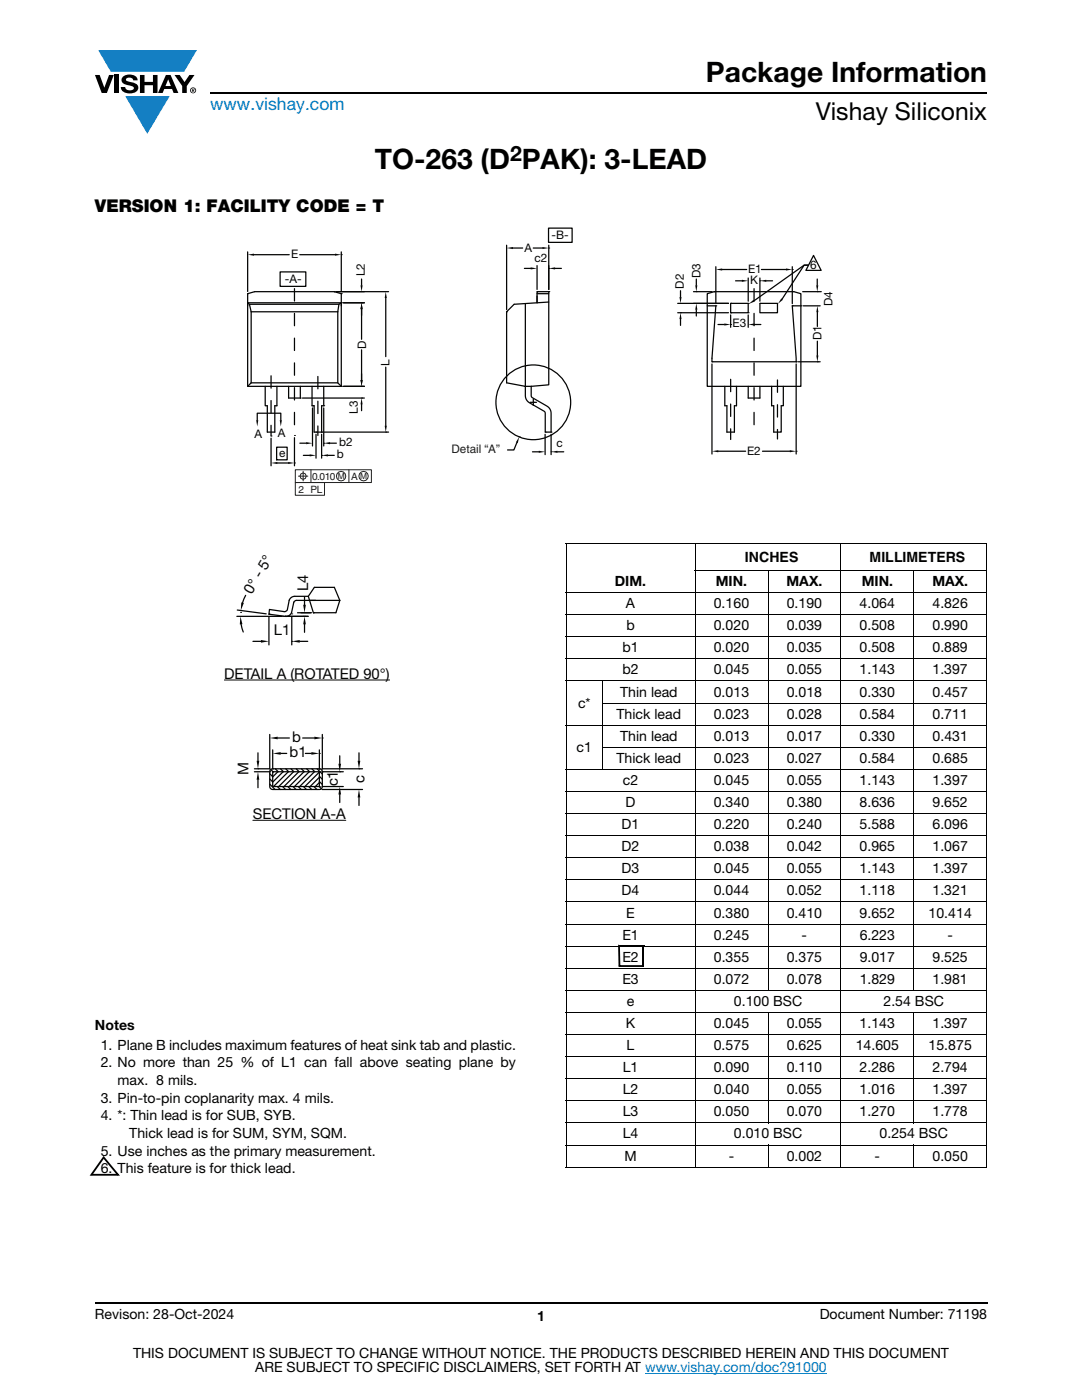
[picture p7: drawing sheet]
<svg xmlns="http://www.w3.org/2000/svg" width="216mm" height="279mm" viewBox="0 0 216 279" stroke-linecap="round" stroke-linejoin="round" font-family="sans-serif">
<g fill="#147fc3">
<path d="M19.6 10h19.7l-2.6 4.3h-1.1h-13.5z"/>
<path d="M25 19.2h8.9l-4.5 7.5z"/>
</g>
<g fill="#000">
<path d="M18.9 15h1l.9 2.5 1-2.5h.9l-1.4 3.6h-1zM22.9 15h.9v3.6h-.9zM24.6 15.3a2.1 2.1 0 0 1 2.8 .3l.1 .4h-.9a.79 .79 0 0 0-.7-.5 .79 .79 0 0 0-.8 .4l.3 .3 1 .2a1.08 1.08 0 0 1 1.2 1.1 1.08 1.08 0 0 1-1.1 1.1 1.73 1.73 0 0 1-2.4-1.2h.9a.96 .96 0 0 0 .8 .6 .96 .96 0 0 0 .9-.4 1.31 1.31 0 0 0-1.2-.6 1.03 1.03 0 0 1-1.1-.6 1.03 1.03 0 0 1 .2-1.1zM27.9 15h.9v1.3h1.7v-1.3h.9v3.6h-.9v-1.6h-1.7v1.6h-.9zM34.8 15h1.1l.9 1.4 1-1.4h1l-1.5 2.2v1.4h-.9v-1.4z"/>
<path d="M33.6 15.8l.5 1.4h-1.1zM33.1 15l-1.6 3.6h1l.3-.8h1.5l.3 .8h1l-1.6-3.6z"/>
<path d="M38.4 17.8h.2v.2h-.2zM38.3 17.7v.7h.1v-.3l.4 .3-.2-.3 .2-.2-.1-.2z"/>
<path d="M38.1 18a.46 .46 0 0 1 .9 0 .46 .46 0 0 1-.9 0zM37.9 18a.6 .6 0 0 0 1.2 0 .6 .6 0 0 0-1.2 0z"/>
</g>
<path d="M42 18.6h155M18.9 260h178.1" fill="none" stroke="#000" stroke-width=".36"/>
<path d="M128.7 274h36.3" fill="none" stroke="#007ec4" stroke-width=".2"/>
<g fill="none" stroke="#040503" stroke-width=".25">
<path d="M55.9 54.3h5.1v2.9h-5.1zM107.2 59.1v1.3v-2.2h2.3v18.6l-3.5 .3 .1 2.2 3.3 1.9 .5 .7 .1 4.3h-1.2v-3.9l-3.6-2.3-.3-.8-.1-2.1-3.7-.7v-14.2l1.5-1.5 6.9-.4M107.2 58.6h2.3M109.5 45.5h4.7v2.9h-4.7zM142.5 58.2l-1.4 .4v18.5h18.7v-18.5l-1.4-.4M49.4 60.4h18.7v16.7h-18.7zM49.4 60.4l.4 .3 .3 1.5M49.8 60.7h17.8M50.1 76.4h17.3l.7 .7M50.1 62.2v14.2M50.1 62.2h17.3M50.1 76.4l-.7 .7"/>
<path d="M57.6 79.4h2.3M67.4 62.2v14.2M68.1 60.4l-.5 .3-.2 1.5M104.8 60.6v16.5M149.3 79.4h2.3M159.3 72.2h4.4M160.3 61h3.4M163.1 62.3v2.8M163.1 68.1v2.8"/>
<circle cx="106.4" cy="80.3" r="7.5"/>
</g>
<g fill="#040503">
<path d="M163.1 61l.2 1.3h-.4z"/>
<path d="M162.9 70.9h.4l-.2 1.3z"/>
</g>
<path d="M158.9 72.2h.1M159.8 61h.1M163.1 72.2h.1" fill="none" stroke="#040503" stroke-width=".2"/>
<g fill="#040503">
<path d="M51.1 83.9h.4l-.2 1.2z"/>
<path d="M55.8 83.9h.4l-.2 1.2z"/>
</g>
<path d="M51.3 83.9v-1.4h4.7v1.4M54.1 87.4v5.6M55.3 92.4h2.2M58.8 87.3v5.7" fill="none" stroke="#040503" stroke-width=".25"/>
<g fill="#040503">
<path d="M54.1 92.4l1.2-.2v.4z"/>
<path d="M57.5 92.2l1.3 .2-1.3 .2z"/>
</g>
<path d="M55.2 89.2h2.1v2.6h-2.1zM59.8 88.4h1.3M62.4 81.4v7.6M64.6 81.4v7.6M65.9 88.4h1.2" fill="none" stroke="#040503" stroke-width=".25"/>
<path d="M54.1 87h.1M58.8 86.9h.1M58.8 92.4h.1" fill="none" stroke="#040503" stroke-width=".2"/>
<g fill="#040503">
<path d="M61.1 88.2l1.3 .2-1.3 .3z"/>
<path d="M64.6 88.4l1.3-.2v.5z"/>
</g>
<path d="M62.4 81h.1M64.6 81h.1M64.6 88.4h.1" fill="none" stroke="#040503" stroke-width=".2"/>
<path d="M60.5 90.9h1.3M63.1 86.7v4.7M64.2 86.7v4.7M65.4 90.9h1.3" fill="none" stroke="#040503" stroke-width=".25"/>
<g fill="#040503">
<path d="M61.8 90.7l1.3 .2-1.3 .2z"/>
<path d="M64.2 90.9l1.2-.2v.4z"/>
</g>
<path d="M63.1 86.2h.1M64.2 86.2h.1M64.2 90.9h.1" fill="none" stroke="#040503" stroke-width=".2"/>
<path d="M49.4 50.3v7.9M50.7 50.8h7M59.8 50.8h7M68.1 50.3v7.9" fill="none" stroke="#040503" stroke-width=".25"/>
<g fill="#040503">
<path d="M49.4 50.8l1.3-.2v.4z"/>
<path d="M66.8 50.6l1.3 .2-1.3 .2z"/>
</g>
<path d="M49.4 58.6h.1M68.1 58.6h.1M68.1 50.8h.1" fill="none" stroke="#040503" stroke-width=".2"/>
<path d="M101.1 48.9v12.9M102.4 49.5h1.9M106.4 49.5h1.8M109.5 48.9v8.9" fill="none" stroke="#040503" stroke-width=".25"/>
<g fill="#040503">
<path d="M101.1 49.5l1.3-.2v.4z"/>
<path d="M108.2 49.3l1.3 .2-1.3 .2z"/>
</g>
<path d="M109.5 58.2h.1M109.5 49.5h.1M101.1 62.2h.1" fill="none" stroke="#040503" stroke-width=".2"/>
<path d="M104.6 53.6h1.3M107.2 53v4.8M109.5 53v4.8M110.8 53.6h1.2" fill="none" stroke="#040503" stroke-width=".25"/>
<g fill="#040503">
<path d="M105.9 53.4l1.3 .2-1.3 .2z"/>
<path d="M109.5 53.6l1.3-.2v.4z"/>
</g>
<path d="M107.2 58.2h.1M109.5 58.2h.1M109.5 53.6h.1" fill="none" stroke="#040503" stroke-width=".2"/>
<path d="M106.2 90.2h1.3M108.8 86.7v4M110 86.7v4M111.2 90.2h1.3" fill="none" stroke="#040503" stroke-width=".25"/>
<g fill="#040503">
<path d="M107.5 90l1.3 .2-1.3 .2z"/>
<path d="M110 90.2l1.2-.2v.4z"/>
</g>
<path d="M108.8 86.2h.1M110 86.2h.1M110 90.2h.1" fill="none" stroke="#040503" stroke-width=".2"/>
<path d="M67.1 58.2h5.6M72.1 55.7v1.2M68.5 60.4h4.2M72.1 61.7v1.3" fill="none" stroke="#040503" stroke-width=".25"/>
<g fill="#040503">
<path d="M71.9 56.9h.5l-.3 1.3z"/>
<path d="M72.1 60.4l.3 1.3h-.5z"/>
</g>
<path d="M66.7 58.2h.1M68.1 60.4h.1M72.1 60.4h.1" fill="none" stroke="#040503" stroke-width=".2"/>
<path d="M68.5 60.4h4.2M68.5 77.1h4.2M72.1 61.7v6M72.1 69.8v6" fill="none" stroke="#040503" stroke-width=".25"/>
<g fill="#040503">
<path d="M72.1 60.4l.3 1.3h-.5z"/>
<path d="M71.9 75.8h.5l-.3 1.3z"/>
</g>
<path d="M68.1 60.4h.1M68.1 77.1h.1M72.1 77.1h.1" fill="none" stroke="#040503" stroke-width=".2"/>
<path d="M60.4 79.4h12.3M68.5 77.1h4.2M72.1 74.6v1.2M72.1 80.7v1.3" fill="none" stroke="#040503" stroke-width=".25"/>
<g fill="#040503">
<path d="M71.9 75.8h.5l-.3 1.3z"/>
<path d="M72.1 79.4l.3 1.3h-.5z"/>
</g>
<path d="M59.9 79.4h.1M68.1 77.1h.1M72.1 79.4h.1" fill="none" stroke="#040503" stroke-width=".2"/>
<path d="M67.1 58.2h10.4M77 59.5v11.7M77 73.3v11.7M64.6 86.2h12.9" fill="none" stroke="#040503" stroke-width=".25"/>
<g fill="#040503">
<path d="M77 58.2l.2 1.3h-.4z"/>
<path d="M76.8 85h.4l-.2 1.2z"/>
</g>
<path d="M66.7 58.2h.1M64.2 86.2h.1M77 86.2h.1" fill="none" stroke="#040503" stroke-width=".2"/>
<path d="M103.1 88.4l-.6 1.4h-1.2" fill="none" stroke="#040503" stroke-width=".25"/>
<path d="M103.6 87.2l-.3 1.2-.4-.1z" fill="#040503"/>
<g fill="none" stroke="#040503" stroke-width=".25">
<path d="M142.5 58.2h15.9M142.8 53.2v7.4M144.1 53.8h4.9M151.9 53.8h4.9M158.1 53.2v7.4M49.4 61v-2.4l1.4-.4h15.9l1.4 .4v2.4M52.9 77.1v3.9h.4v5.2h1.5v-5.2h.5v-3.9M57.6 77.1v2.3M59.9 77.1v2.3M62.3 77.1v3.9h.4v5.2h1.5M64.6 77.1v3.9h-.4v5.2M104.8 77.1h1.2"/>
<path d="M106.4 79.7v1.2M141.1 61h1.7l-.7 11.2h16.8l-.8-11.2h1.7M144.6 77.1v3.9h.4v5.2h1.5v-5.2h.5v-3.9M149.3 77.1v2.3M151.6 77.1v2.3M154 77.1v3.9h.4v5.2h1.5v-5.2h.4v-3.9M105.8 80.3h1.2"/>
</g>
<path d="M103.6 87.2h.1M106.4 80.3h.1" fill="none" stroke="#040503" stroke-width=".2"/>
<path d="M58.8 57.6v29.3M150.5 57.6v29.3M54.1 75v12M63.4 75.1v11.8M145.8 75.7v12M155.1 75.8v11.8" fill="none" stroke="#040503" stroke-width=".25" stroke-dasharray="2.5 2.5"/>
<g fill="#040503">
<path d="M142.8 53.8l1.3-.2v.4z"/>
<path d="M156.8 53.6l1.3 .2-1.3 .2z"/>
</g>
<path d="M158.1 53.8h.1M142.8 61h.1M158.1 61h.1" fill="none" stroke="#040503" stroke-width=".2"/>
<path d="M142.1 72.6v18M158.9 72.6v18M143.3 90.1h5.5M152.1 90.1h5.5" fill="none" stroke="#040503" stroke-width=".25"/>
<g fill="#040503">
<path d="M142.1 90.1l1.2-.3v.5z"/>
<path d="M157.6 89.8l1.3 .3-1.3 .2z"/>
</g>
<path d="M142.1 72.2h.1M158.9 72.2h.1M158.9 90.1h.1" fill="none" stroke="#040503" stroke-width=".2"/>
<path d="M146.8 56h1.2M149.3 55.5v4.6M151.6 55.5v4.6M152.9 56h1.3M145.8 60.5h3.5v1.9h-3.5zM151.6 60.5h3.5v1.9h-3.5z" fill="none" stroke="#040503" stroke-width=".25"/>
<g fill="#040503">
<path d="M148 55.8l1.3 .2-1.3 .3z"/>
<path d="M151.6 56l1.3-.2v.5z"/>
</g>
<path d="M151.6 56h.1M149.3 60.5h.1M151.6 60.5h.1" fill="none" stroke="#040503" stroke-width=".2"/>
<path d="M143.3 64.8h1.2M145.8 62.9v2.4M149.3 62.9v2.4M150.6 64.8h1.2" fill="none" stroke="#040503" stroke-width=".25"/>
<g fill="#040503">
<path d="M149.3 64.8l1.3-.2v.4z"/>
<path d="M144.5 64.6l1.3 .2-1.3 .2z"/>
</g>
<path d="M145.8 62.4h.1M145.8 64.8h.1M149.3 62.4h.1" fill="none" stroke="#040503" stroke-width=".2"/>
<path d="M135.8 58v1.3M135.2 60.5h10.2M135.2 62.4h10.2M135.8 63.7v1.2" fill="none" stroke="#040503" stroke-width=".25"/>
<g fill="#040503">
<path d="M135.8 62.4l.2 1.3h-.4z"/>
<path d="M135.6 59.3h.4l-.2 1.2z"/>
</g>
<path d="M135.8 62.4h.1M145.8 60.5h.1M145.8 62.4h.1" fill="none" stroke="#040503" stroke-width=".2"/>
<path d="M138.4 58.2h3.7M138.9 55.7v1.2M138.4 60.5h7M138.9 61.8v1.3" fill="none" stroke="#040503" stroke-width=".25"/>
<g fill="#040503">
<path d="M138.9 60.5l.3 1.3h-.5z"/>
<path d="M138.7 56.9h.5l-.3 1.3z"/>
</g>
<path d="M138.9 58.2h.1M142.5 58.2h.1M145.8 60.5h.1" fill="none" stroke="#040503" stroke-width=".2"/>
<path d="M160.2 58.2h3.7M163.1 55.7v1.2" fill="none" stroke="#040503" stroke-width=".25"/>
<path d="M162.9 56.9h.4l-.2 1.3z" fill="#040503"/>
<path d="M163.1 58.2h.1" fill="none" stroke="#040503" stroke-width=".2"/>
<path d="M149.4 60.7l.9-.9 .3 .4z" fill="#040503"/>
<path d="M161.3 52.9h-.8l-10.1 7.1" fill="none" stroke="#040503" stroke-width=".25"/>
<path d="M155.9 59.6l.3 .2-1 .8z" fill="#040503"/>
<g fill="none" stroke="#040503" stroke-width=".25">
<path d="M161.3 52.9h-.8l-4.4 6.8M162.3 51l1.6 3h-3.1zM61.5 119h-2.7a1.18 1.18 0 0 0-1.1 .8l-.4 1.9-.3 .3-3.2-.4-.1 1 3.2 .4a1.18 1.18 0 0 0 1.3-.8l.4-2 .3-.3 8.9-.1M61.5 119l1.2-1.8h4l1.1 2.6M61.5 119l1 3.3h4.5l.8-2.5M50.5 128h1.6M53.7 123.1v5.6M57.3 123h4.2M58.2 123.1v5.6M59.4 122.3h2.8M59.8 128h1.6M53.8 156.5l1.1 1.1"/>
<path d="M53.8 154.4l.6 .6M53.8 155.5l.6 .5M54 153.6l.5 .4M54.1 153.5l9.7-.1 .5 .5v3.2l-.2 .4-.4 .1h-9.4l-.4-.3-.1-.3v-3zM54.4 154h9.3v3h-9.3zM54.9 153.4l.6 .6M55.3 157l.6 .6M55.4 154l-1 1M56 153.4l.6 .6M56.4 157l.6 .6M56.5 154l-2.1 2.1M57 153.4l.6 .6"/>
<path d="M57.4 157l.6 .6M57.5 154l-2.9 3M58.1 153.4l.5 .6M58.5 157l.6 .6M58.6 154l-3 3M59.1 153.4l.6 .6M59.5 157l.6 .6M59.6 154l-2.9 3M60.1 153.4l.6 .6M60.6 157l.5 .6M60.7 154l-3 3M61.2 153.4l.6 .6"/>
<path d="M61.6 157l.6 .6M61.7 154l-2.9 3M62.2 153.4l.6 .6M62.6 157l.6 .6M62.7 154l-2.9 3M63.3 153.4l1 1.1M63.7 157l.4 .4M63.7 156l.6 .6M63.7 154.9l.6 .6M63.7 156.2l-.8 .8M63.7 155.1l-1.8 1.9M63.7 154.1l-2.9 2.9"/>
</g>
<g fill="none" stroke="#231f20" stroke-width=".2">
<path d="M58.9 93.8h15.2v2.5h-15.2zM58.9 96.3h.1M58.9 96.3h5.9v2.5h-5.9zM59.6 95h1.8M60.5 94.1v1.9M62 93.8v2.5M69.6 93.8v2.5"/>
<circle cx="60.5" cy="95" r=".63"/>
<circle cx="68.1" cy="95" r=".94"/>
<circle cx="72.5" cy="95" r=".94"/>
</g>
<path d="M44.7 135.7h33.1zM56.9 123h.1M60.4 123h.1M62.5 122.3h.1M50.5 163.7h18.5z" fill="none" stroke="#040503" stroke-width=".2"/>
<g fill="#040503">
<path d="M52.1 127.7l1.6 .3-1.6 .3z"/>
<path d="M58.2 128l1.6-.3v.6z"/>
</g>
<path d="M53.7 122.6h.1M58.2 122.5h.1M58.2 128h.1" fill="none" stroke="#040503" stroke-width=".2"/>
<path d="M60.8 119.1v1.6M57.1 123h4.4M60.1 122.3h1.9M60.8 124.6v1.6" fill="none" stroke="#040503" stroke-width=".25"/>
<g fill="#040503">
<path d="M60.5 120.7h.5l-.2 1.6z"/>
<path d="M60.8 123l.2 1.6h-.5z"/>
</g>
<path d="M56.5 123h.1M60.8 123h.1M62.5 122.3h.1" fill="none" stroke="#040503" stroke-width=".2"/>
<path d="M49 118.8l-.6 1.5M47.3 123h9M47.3 121.7l5.8 .8M48.1 124.6l.4 1.5" fill="none" stroke="#040503" stroke-width=".25"/>
<g fill="#040503">
<path d="M48.1 120.2l.6 .1-.7 1.5z"/>
<path d="M48 123l.4 1.6h-.6z"/>
</g>
<path d="M48 122.2h.1M53.7 122.6h.1M56.9 123h.1" fill="none" stroke="#040503" stroke-width=".2"/>
<path d="M50.8 153.4h3M50.8 154h3.1M51.5 150.2v1.6M51.5 155.6v1.6" fill="none" stroke="#040503" stroke-width=".25"/>
<g fill="#040503">
<path d="M51.5 154l.2 1.6h-.5z"/>
<path d="M51.2 151.8h.5l-.2 1.6z"/>
</g>
<path d="M51.5 153.4h.1M54.4 153.4h.1M54.4 154h.1" fill="none" stroke="#040503" stroke-width=".2"/>
<path d="M64.3 157h4.2M64.3 154h4.2M67.8 150.8v1.6M67.8 158.6v1.6" fill="none" stroke="#040503" stroke-width=".25"/>
<g fill="#040503">
<path d="M67.8 157l.3 1.6h-.6z"/>
<path d="M67.5 152.4h.6l-.3 1.6z"/>
</g>
<path d="M63.7 157h.1M63.7 154h.1M67.8 154h.1" fill="none" stroke="#040503" stroke-width=".2"/>
<path d="M64.3 153.4h8M64.3 157.6h8M71.6 150.2v1.6M71.6 159.2v1.5" fill="none" stroke="#040503" stroke-width=".25"/>
<g fill="#040503">
<path d="M71.6 157.6l.3 1.6h-.5z"/>
<path d="M71.4 151.8h.5l-.3 1.6z"/>
</g>
<path d="M63.7 153.4h.1M63.7 157.6h.1M71.6 153.4h.1" fill="none" stroke="#040503" stroke-width=".2"/>
<path d="M54.4 149.7v3.8M56 150.4h1.2M60.9 150.4h1.2M63.7 149.7v3.8" fill="none" stroke="#040503" stroke-width=".25"/>
<g fill="#040503">
<path d="M54.4 150.4l1.6-.3v.5z"/>
<path d="M62.1 150.1l1.6 .3-1.6 .2z"/>
</g>
<path d="M54.4 154h.1M63.7 154.1h.1M63.7 150.4h.1" fill="none" stroke="#040503" stroke-width=".2"/>
<path d="M53.8 146.6v6.9M55.4 147.3h2.3M60.4 147.3h2.3M64.3 146.6v6.9" fill="none" stroke="#040503" stroke-width=".25"/>
<g fill="#040503">
<path d="M53.8 147.3l1.6-.3v.6z"/>
<path d="M62.7 147l1.6 .3-1.6 .3z"/>
</g>
<path d="M53.8 154h.1M64.3 154h.1M64.3 147.3h.1" fill="none" stroke="#040503" stroke-width=".2"/>
<g fill="none" stroke="#000" stroke-width=".2">
<path d="M112.9 108.5h84.1M112.9 118.3h84.1M112.9 108.6v9.6M112.9 118.3v114.5M138.6 113.9h58.4M138.7 108.4v124.6M153.2 113.8v83.9M167.8 108.4v124.6M182.3 113.8v83.9M196.9 108.6v9.6M196.9 118.3v114.5M112.9 122.7h84.1"/>
<path d="M112.9 127.1h84.1M112.9 131.5h84.1M112.9 135.9h84.1M120.3 135.8v17.8M112.9 144.7h84.1M112.9 153.5h84.1M112.9 157.9h84.1M120.2 140.3h76.8M120.2 149.1h76.8M112.9 162.3h84.1M112.9 166.8h84.1M112.9 171.2h84.1"/>
<path d="M112.9 175.6h84.1M112.9 180h84.1M112.9 184.4h84.1M112.9 188.8h84.1M112.9 193.2h84.1M112.9 197.6h84.1M112.9 202.1h84.1M112.9 206.5h84.1M112.9 210.9h84.1M112.9 215.3h84.1M112.9 219.7h84.1M153.2 202v22.2"/>
<path d="M182.3 202v22.2M112.9 224.1h84.1M112.9 228.5h84.1M112.9 232.9h84.1M153.2 228.4v4.6M182.3 228.4v4.6"/>
</g>
<path d="M123.3 188.6l.4 .1 .1 4.1h-.4l.2-.2h4.8v.4h-5zM20.7 230.7l3.2 3.9h-5.7v-.3h5.5l-.3 .3-2.8-3.5zM20.5 230.9l.3 .2-2.4 3.4-.5 .1z" fill="#000"/>
<path d="M123.5 188.7h5.1M128.4 188.7v4.3" fill="none" stroke="#000" stroke-width=".36"/>
<g font-size="5.6">
<text x="140.9" y="16.4">Package Information</text>
<text x="74.8" y="33.8">TO-263 (D PAK): 3-LEAD</text>
</g>
<text font-size="4.9" x="162.8" y="24">Vishay Siliconix</text>
<text font-size="4.2" x="101.8" y="32.1">2</text>
<text font-size="3.5" fill="#007ec4" x="42" y="21.9">www.vishay.com</text>
<text font-size="3.5" x="18.9" y="42.2">VERSION 1: FACILITY CODE = T</text>
<g font-size="3" fill="#040503">
<text x="50.3" y="118.8" transform="rotate(-60 50.3 118.8)">0° - 5°</text>
<text x="61.5" y="118" transform="rotate(-90 61.5 118)">L4</text>
<text x="54.7" y="126.8">L1</text>
<text x="44.7" y="135.4">DETAIL A (ROTATED 90°)</text>
<text x="58.3" y="148.1">b</text>
<text x="49.6" y="154.6" transform="rotate(-90 49.6 154.6)">M</text>
<text x="57.8" y="151.2">b1</text>
<text x="67.4" y="156.9" transform="rotate(-90 67.4 156.9)">c1</text>
<text x="72.7" y="156.3" transform="rotate(-90 72.7 156.3)">c</text>
<text x="50.5" y="163.4">SECTION A-A</text>
</g>
<g font-size="2.8">
<text x="148.7" y="112.1">INCHES</text>
<text x="173.5" y="112.1">MILLIMETERS</text>
<text x="122.7" y="117">DIM.</text>
<text x="142.8" y="117">MIN.</text>
<text x="156.9" y="117">MAX.</text>
<text x="171.9" y="117">MIN.</text>
<text x="186" y="117">MAX.</text>
<text x="124.9" y="121.4">A</text>
<text x="125" y="125.8">b</text>
<text x="142.4" y="125.8">0.020</text>
<text x="142.4" y="121.4">0.160</text>
<text x="157" y="121.4">0.190</text>
<text x="157" y="125.8">0.039</text>
<text x="171.5" y="125.8">0.508</text>
<text x="171.5" y="121.4">4.064</text>
<text x="186.1" y="121.4">4.826</text>
<text x="186.1" y="125.8">0.990</text>
<text x="124.2" y="130.2">b1</text>
<text x="142.4" y="130.2">0.020</text>
<text x="157" y="130.2">0.035</text>
<text x="171.5" y="130.2">0.508</text>
<text x="186.1" y="130.2">0.889</text>
<text x="124.2" y="134.6">b2</text>
<text x="142.4" y="134.6">0.045</text>
<text x="157" y="134.6">0.055</text>
<text x="171.5" y="134.6">1.143</text>
<text x="186.1" y="134.6">1.397</text>
<text x="115.4" y="141.2">c*</text>
<text x="123" y="143.4">Thick lead</text>
<text x="123.7" y="139">Thin lead</text>
<text x="142.4" y="143.4">0.023</text>
<text x="142.4" y="139">0.013</text>
<text x="157" y="143.4">0.028</text>
<text x="157" y="139">0.018</text>
<text x="171.5" y="143.4">0.584</text>
<text x="171.5" y="139">0.330</text>
<text x="186.1" y="143.4">0.711</text>
<text x="186.1" y="139">0.457</text>
<text x="123.7" y="147.8">Thin lead</text>
<text x="142.4" y="147.8">0.013</text>
<text x="157" y="147.8">0.017</text>
<text x="171.5" y="147.8">0.330</text>
<text x="186.1" y="147.8">0.431</text>
<text x="115.1" y="150.1">c1</text>
<text x="123" y="152.3">Thick lead</text>
<text x="142.4" y="152.3">0.023</text>
<text x="157" y="152.3">0.027</text>
<text x="171.5" y="152.3">0.584</text>
<text x="186.1" y="152.3">0.685</text>
<text x="124.3" y="156.7">c2</text>
<text x="124.8" y="161.1">D</text>
<text x="142.4" y="156.7">0.045</text>
<text x="142.4" y="161.1">0.340</text>
<text x="157" y="156.7">0.055</text>
<text x="157" y="161.1">0.380</text>
<text x="171.5" y="156.7">1.143</text>
<text x="171.5" y="161.1">8.636</text>
<text x="186.1" y="161.1">9.652</text>
<text x="186.1" y="156.7">1.397</text>
<text x="124" y="165.5">D1</text>
<text x="142.4" y="165.5">0.220</text>
<text x="157" y="165.5">0.240</text>
<text x="171.5" y="165.5">5.588</text>
<text x="186.1" y="165.5">6.096</text>
<text x="124" y="169.9">D2</text>
<text x="142.4" y="169.9">0.038</text>
<text x="157" y="169.9">0.042</text>
<text x="171.5" y="169.9">0.965</text>
<text x="186.1" y="169.9">1.067</text>
<text x="124" y="174.3">D3</text>
<text x="124" y="178.7">D4</text>
<text x="142.4" y="174.3">0.045</text>
<text x="142.4" y="178.7">0.044</text>
<text x="157" y="174.3">0.055</text>
<text x="157" y="178.7">0.052</text>
<text x="171.5" y="174.3">1.143</text>
<text x="171.5" y="178.7">1.118</text>
<text x="186.1" y="174.3">1.397</text>
<text x="186.1" y="178.7">1.321</text>
<text x="125" y="183.1">E</text>
<text x="142.4" y="183.1">0.380</text>
<text x="157" y="183.1">0.410</text>
<text x="171.5" y="183.1">9.652</text>
<text x="185.3" y="183.1">10.414</text>
<text x="124.2" y="187.5">E1</text>
<text x="124.2" y="191.9">E2</text>
<text x="142.4" y="187.5">0.245</text>
<text x="142.4" y="191.9">0.355</text>
<text x="157" y="191.9">0.375</text>
<text x="160" y="187.5">-</text>
<text x="171.5" y="187.5">6.223</text>
<text x="171.5" y="191.9">9.017</text>
<text x="186.1" y="191.9">9.525</text>
<text x="189.1" y="187.5">-</text>
<text x="124.2" y="196.3">E3</text>
<text x="142.4" y="196.3">0.072</text>
<text x="157" y="196.3">0.078</text>
<text x="171.5" y="196.3">1.829</text>
<text x="186.1" y="196.3">1.981</text>
<text x="125.1" y="200.7">e</text>
<text x="146.4" y="200.7">0.100 BSC</text>
<text x="176.3" y="200.7">2.54 BSC</text>
<text x="18.9" y="205.6">Notes</text>
<text x="20.1" y="209.5">1. Plane B includes maximum features of heat sink tab and plastic.</text>
<text x="124.9" y="205.2">K</text>
<text x="125" y="209.6">L</text>
<text x="142.4" y="209.6">0.575</text>
<text x="142.4" y="205.2">0.045</text>
<text x="157" y="209.6">0.625</text>
<text x="157" y="205.2">0.055</text>
<text x="170.7" y="209.6">14.605</text>
<text x="171.5" y="205.2">1.143</text>
<text x="185.3" y="209.6">15.875</text>
<text x="186.1" y="205.2">1.397</text>
<text x="20.1" y="213">2. No more than 25 % of L1 can fall above seating plane by</text>
<text x="124.2" y="214">L1</text>
<text x="142.4" y="214">0.090</text>
<text x="157" y="214">0.110</text>
<text x="171.5" y="214">2.286</text>
<text x="186.1" y="214">2.794</text>
<text x="20.1" y="220">3. Pin-to-pin coplanarity max. 4 mils.</text>
<text x="23.5" y="216.5">max. 8 mils.</text>
<text x="124.2" y="218.4">L2</text>
<text x="142.4" y="218.4">0.040</text>
<text x="157" y="218.4">0.055</text>
<text x="171.5" y="218.4">1.016</text>
<text x="186.1" y="218.4">1.397</text>
<text x="20.1" y="223.6">4. *: Thin lead is for SUB, SYB.</text>
<text x="25.8" y="227.1">Thick lead is for SUM, SYM, SQM.</text>
<text x="124.2" y="222.8">L3</text>
<text x="124.2" y="227.2">L4</text>
<text x="142.4" y="222.8">0.050</text>
<text x="146.4" y="227.2">0.010 BSC</text>
<text x="157" y="222.8">0.070</text>
<text x="171.5" y="222.8">1.270</text>
<text x="175.5" y="227.2">0.254 BSC</text>
<text x="186.1" y="222.8">1.778</text>
<text x="20.1" y="230.6">5. Use inches as the primary measurement.</text>
<text x="124.6" y="231.6">M</text>
<text x="145.4" y="231.6">-</text>
<text x="157" y="231.6">0.002</text>
<text x="174.5" y="231.6">-</text>
<text x="186.1" y="231.6">0.050</text>
<text x="20.1" y="234.2">6. This feature is for thick lead.</text>
<text x="18.9" y="263.3">Revison: 28-Oct-2024</text>
<text x="107.2" y="263.6">1</text>
<text x="163.6" y="263.3">Document Number: 71198</text>
<text x="26.5" y="271">THIS DOCUMENT IS SUBJECT TO CHANGE WITHOUT NOTICE. THE PRODUCTS DESCRIBED HEREIN AND THIS DOCUMENT</text>
<text x="50.9" y="273.8">ARE SUBJECT TO SPECIFIC DISCLAIMERS, SET FORTH AT www.vishay.com/doc?91000</text>
</g>
<g font-size="2.3" fill="#040503">
<text x="110.1" y="47.7">-B-</text>
<text x="58.1" y="51.5">E</text>
<text x="104.6" y="50.2">A</text>
<text x="106.6" y="52.3">c2</text>
<text x="161.7" y="53.7">6</text>
<text x="56.9" y="56.5">-A-</text>
<text x="72.8" y="55.1" transform="rotate(-90 72.8 55.1)">L2</text>
<text x="136.4" y="57.6" transform="rotate(-90 136.4 57.6)">D2</text>
<text x="139.8" y="55.5" transform="rotate(-90 139.8 55.5)">D3</text>
<text x="149.3" y="54.4">E1</text>
<text x="149.7" y="56.7">K</text>
<text x="146.2" y="65.2">E3</text>
<text x="166.1" y="61" transform="rotate(-90 166.1 61)">D4</text>
<text x="73.1" y="69.6" transform="rotate(-90 73.1 69.6)">D</text>
<text x="163.9" y="67.9" transform="rotate(-90 163.9 67.9)">D1</text>
<text x="77.7" y="73" transform="rotate(-90 77.7 73)">L</text>
<text x="71.4" y="82.5" transform="rotate(-90 71.4 82.5)">L3</text>
<text x="50.8" y="87.4">A</text>
<text x="55.5" y="87.2">A</text>
<text x="67.7" y="89">b2</text>
<text x="111.1" y="89.1">c</text>
<text x="55.7" y="91.1">e</text>
<text x="67.2" y="91.5">b</text>
<text x="149.1" y="90.8">E2</text>
</g>
<text font-size="2.3" fill="#201d1e" x="90.1" y="90.4">Detail “A”</text>
<g font-size="2" fill="#201d1e">
<text x="62.3" y="95.7">0.010</text>
<text x="70.1" y="95.7">A</text>
<text x="59.6" y="98.4">2 PL</text>
</g>
<g font-size="1.7" fill="#201d1e">
<text x="67.4" y="95.6">M</text>
<text x="71.9" y="95.6">M</text>
</g>
</svg>
